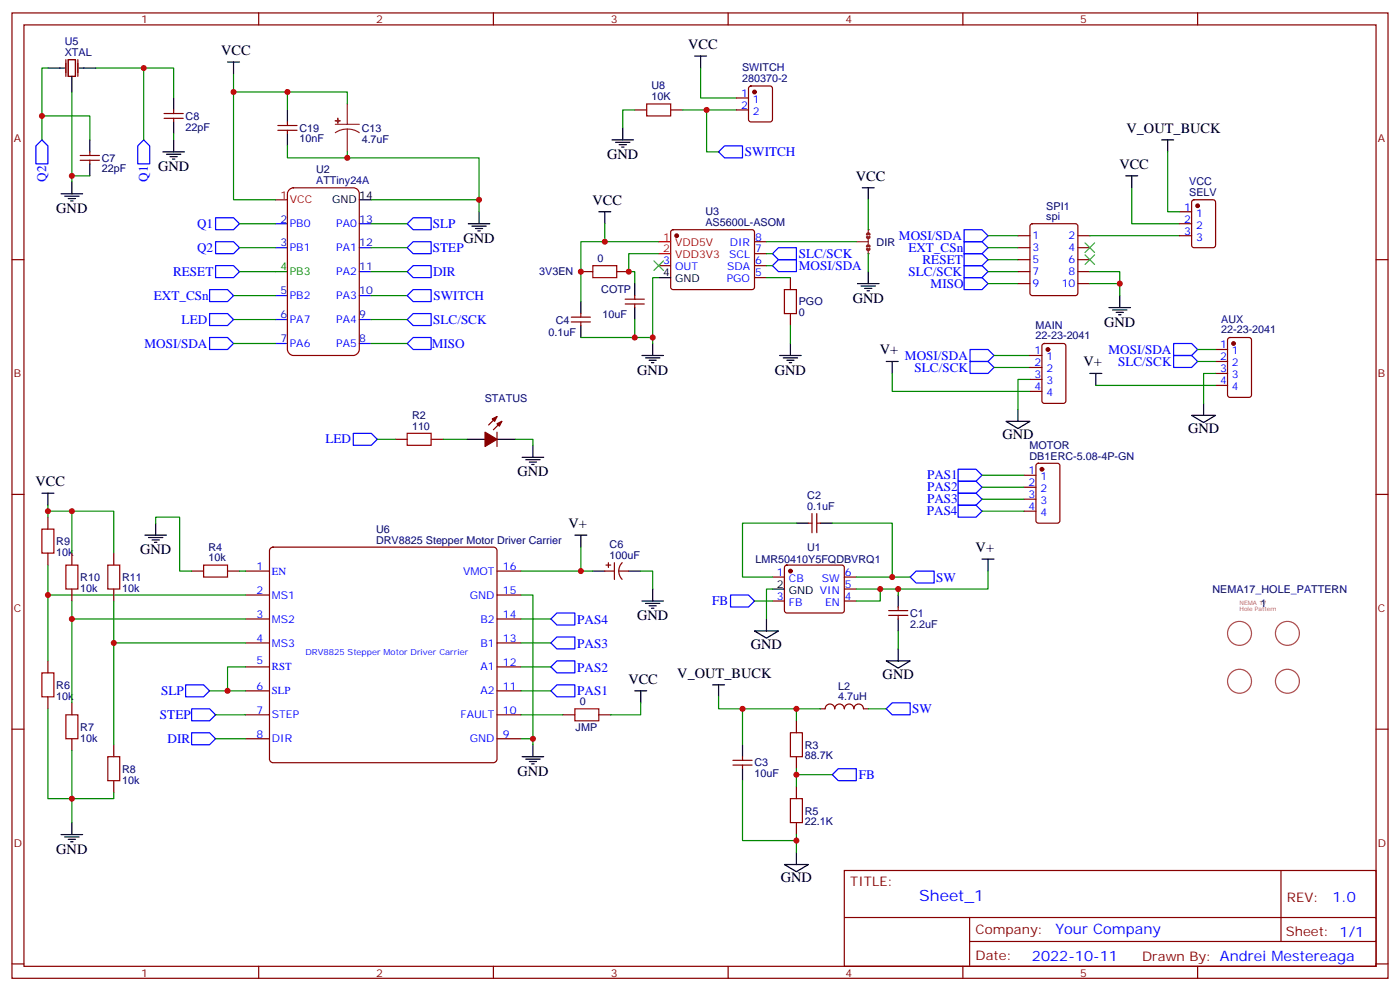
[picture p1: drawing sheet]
<svg xmlns="http://www.w3.org/2000/svg" width="412mm" height="292mm" viewBox="0 0 412 292" stroke-linecap="round" stroke-linejoin="round" font-family="sans-serif">
<g fill="none" stroke="#870000" stroke-width=".35">
<path d="M3.5 3.8h405.4v284.3h-405.4zM7.1 7.3h398.2v277.3h-398.2zM76.2 3.8v3.5M145.3 3.8v3.5M214.5 3.8v3.5M283.6 3.8v3.5M352.8 3.8v3.5M48.3 34.9h5.7M48.3 33.4h5.7M51.2 32.4v1M51.2 34.9v1M81.8 38.4h5.7"/>
<path d="M81.8 37h5.7M84.7 35.9v1.1M84.7 38.4v1M23.6 47.2h5.7M23.6 45.8h5.7M26.5 44.7v1.1M26.5 47.2v1.1M3.5 76.5h3.6M299.9 76.5h3.5M299.9 69.4h3.5M299.9 73h3.5M303.6 66.1l.5-.2h12.7l.6 .4 .1 20.1-.5 .6-12.9 .1-.7-.5v-20z"/>
<path d="M317.5 76.5h3.5M317.5 69.4h3.5M317.5 73h3.5M405.3 76.5h3.6M299.9 80h3.5M299.9 83.5h3.5M317.5 80h3.5M317.5 83.5h3.5M301.6 140h3.6M305.4 136.7l.5-.2h5.6l.7 .4v16.5l-.5 .6-5.8 .1-.7-.5v-16.4zM3.5 145.6h3.6M301.6 143.5h3.6"/>
<path d="M301.6 147h3.6M301.6 150.6h3.6M405.3 145.6h3.6M3.5 214.8h3.6M405.3 214.8h3.6M248.7 256.4h156.6v28.2h-156.6zM377.3 256.4v20.9M248.7 270.2h156.5M285.6 277.3h119.6M285.6 270.2v14.2M3.5 283.9h3.6M76.2 284.6v3.5"/>
<path d="M145.3 284.6v3.5M214.5 284.6v3.5M283.6 284.6v3.5M352.8 284.6v3.5M405.3 283.9h3.6"/>
</g>
<path d="M81.1 58.8h3.6M85.3 55.8l1.1-.5h17.7a1.76 1.76 0 0 1 1.7 1.8v45.8a1.89 1.89 0 0 1-1.7 1.8h-17.7a1.89 1.89 0 0 1-1.7-1.8v-45.8z" fill="none" stroke="#900" stroke-width=".35"/>
<path d="M81.1 65.9h3.6M81.1 73h3.6M105.8 65.9h3.6M105.8 73h3.6M81.1 87.1h3.6M81.1 94.1h3.6M105.8 87.1h3.6M105.8 94.1h3.6M105.8 80h3.6M81.1 101.2h3.6M105.8 101.2h3.6" fill="none" stroke="#00c" stroke-width=".35"/>
<path d="M81.1 80h3.6" fill="none" stroke="#060" stroke-width=".35"/>
<g fill="none" stroke="#000" stroke-width=".35">
<path d="M67 18.3h3.6M68.8 18.3v3.5M51.2 28.9v3.5M51.2 35.9v3.5M84.7 32.4v3.5M84.7 39.4v3.6M18 57.1h6.3M19 57.8h4.3M20.1 58.5h2.1M20.8 59.2h.7M21.2 53.6v3.5M26.5 41.2v3.5"/>
<path d="M26.5 48.3v3.5M48 44.7h6.3M49 45.4h4.3M50.1 46.1h2.1M50.8 46.8h.7M51.2 41.2v3.5M105.8 58.8h3.6M331.6 51.8h3.5M333.4 51.8v3.5M137.9 65.9h6.4M139 66.6h4.2M140.1 67.3h2.1"/>
<path d="M140.8 68h.7M141.1 62.4v3.5M326.7 90.6h6.3M327.7 91.3h4.3M328.8 92h2.1M329.5 92.7h.7M329.8 87.1v3.5M189.1 104.7h6.3M190.1 105.4h4.3M191.2 106.1h2.1M191.9 106.8h.7M192.3 101.2v3.5"/>
<path d="M296.3 124.1h7.1l-3.5 2.1zM299.9 120.6v3.5M289.3 164.7h3.5M291 164.7v3.5"/>
</g>
<g fill="none" stroke="#00f" stroke-width=".35">
<path d="M10.6 43l1.7-1.8 1.8 1.8v5.3h-3.5zM42.3 41.2l1.8 1.8v5.3h-3.5v-5.3zM63.5 78.2h5.3l1.8 1.8-1.8 1.8h-5.3zM63.5 64.1h5.3l1.8 1.8-1.8 1.8h-5.3zM63.5 71.2h5.3l1.8 1.8-1.8 1.7h-5.3zM119.9 73l1.8-1.8h5.3v3.5h-5.3zM119.9 65.9l1.8-1.8h5.3v3.6h-5.3zM284 67.7h5.3l1.7 1.7-1.7 1.8h-5.3zM284 78.2h5.3l1.7 1.8-1.7 1.8h-5.3zM284 74.7h5.3l1.7 1.8-1.7 1.7h-5.3zM284 71.2h5.3l1.7 1.8-1.7 1.7h-5.3zM61.7 99.4h5.3l1.8 1.8-1.8 1.7h-5.3z"/>
<path d="M119.9 94.1l1.8-1.7h5.3v3.5h-5.3zM119.9 80l1.8-1.8h5.3v3.6h-5.3zM284 81.8h5.3l1.7 1.7-1.7 1.8h-5.3zM119.9 101.2l1.8-1.8h5.3v3.5h-5.3zM282.2 138.2h5.3l1.8 1.8-1.8 1.7h-5.3zM282.2 141.7h5.3l1.8 1.8-1.8 1.8h-5.3zM282.2 145.3h5.3l1.8 1.7-1.8 1.8h-5.3zM282.2 148.8h5.3l1.8 1.8-1.8 1.7h-5.3z"/>
</g>
<g fill="none" stroke="#008700" stroke-width=".35">
<path d="M12.3 34.1h14.2v7.1M14.1 20h-1.8v21.2M28.2 20h14.1v21.2M42.3 20h8.9v8.9M51.2 39.4v1.8M68.8 21.8v37h12.3M68.8 27.1h15.9v5.3M84.7 27.1h17.6v3.5M84.7 43v3.5h17.6v-1.8M102.3 46.5h38.8v12.3M109.4 58.8h31.7v3.6M333.4 55.3v10.6h14.1"/>
<path d="M70.6 65.9h10.5M70.6 73h10.5M109.4 65.9h10.5M109.4 73h10.5M291 73h8.9M291 69.4h8.9M321 69.4h26.5M68.8 94.1h12.3M68.8 87.1h12.3M70.6 80h10.5M109.4 80h10.5M109.4 94.1h10.5"/>
<path d="M109.4 87.1h10.5M291 83.5h8.9M291 80h8.9M321 83.5h8.8v3.6M321 80h8.8v3.5M68.8 101.2h12.3M109.4 101.2h10.5M289.3 140h12.3M289.3 143.5h12.3M289.3 147h12.3M289.3 150.6h12.3"/>
</g>
<path d="M98.8 36.6h7M102.3 38l1.9 .3 1.6 .8M102.3 38l-1.8 .3-1.7 .8M102.3 30.6v6M102.3 38v6.7" fill="none" stroke="#8c2424" stroke-width=".35"/>
<g fill="#8c2424" stroke="#8c2424" stroke-width=".35">
<path d="M98.8 35.6h1.4z"/>
<path d="M99.5 34.9v1.4z"/>
</g>
<circle cx="306.9" cy="138.2" r=".53" fill="#870000" stroke="#870000" stroke-width=".35"/>
<g fill="none" stroke="#a64a4a" stroke-width=".35">
<circle cx="365.1" cy="186.6" r="3.5"/>
<circle cx="379.2" cy="186.6" r="3.5"/>
<circle cx="365.1" cy="200.7" r="3.5"/>
<circle cx="379.2" cy="200.7" r="3.5"/>
</g>
<path d="M79.6 161.6l.8-.5h64.9l.7 .3 .4 .8v61.4l-.2 .6-.9 .4h-64.9l-.6-.2-.4-.8v-61.4z" fill="#fff" stroke="#870000" stroke-width=".35"/>
<g fill="none" stroke="#870000" stroke-width=".35">
<path d="M351.2 59l.5-.2h5.7l.6 .5 .1 12.9-.5 .7-5.9 .1-.6-.5-.1-13zM194 78.2h3.6M197.8 67.9l.5-.2h23.2l.5 .2 .2 .5v16.5l-.7 .4-23.5-.1-.4-.6v-16.2zM222.2 78.2h3.6M222.2 74.7h3.6M222.2 71.2h3.6M347.5 62.4h3.5M347.5 65.9h3.5M347.5 69.4h3.5M168.3 94.8h5.6M168.3 93.4h5.6M171.1 92.4v1"/>
<path d="M171.1 94.8v1.1M171.1 80h3.5M181.7 80h3.5M222.2 81.8h3.6M116.4 129.4h3.5M127 129.4h3.5M146.4 122.7l-2.5 2.5M146.4 127.3v4.2M147.8 124.1l-2.5 2.5M238.1 154.1h1.1M239.2 151.3v5.6M240.6 151.3v5.6"/>
<path d="M240.6 154.1h1.1M56.4 168.2h3.6M67 168.2h3.6M72.3 168.2h7.1M72.3 175.3h7.1M146.4 168.2h7.1M146.4 175.3h7.1M178.2 168.2h2.8M178.5 166.4h1.4M179.2 165.7v1.4M181 165.7v5M182.4 168.2h2.8"/>
<path d="M183.3 165.7a3.5 3.5 0 0 0-.1 4.9M227.5 170h3.6M227.5 177h3.6M231.3 166.6l.5-.2h16.2l.5 .2 .2 .5v12.7l-.2 .5-.5 .3h-16.2l-.5-.3-.2-.5v-12.7zM248.7 170h3.5M248.7 177h3.5M248.7 173.5h3.5M261.8 179.8h5.6M264.6 178.8v1M72.3 182.3h7.1M72.3 189.4h7.1M72.3 196.4h7.1"/>
<path d="M146.4 182.3h7.1M146.4 189.4h7.1M146.4 196.4h7.1M261.8 181.3h5.6M264.6 181.3v1M72.3 203.5h7.1M72.3 210.5h7.1M72.3 217.6h7.1M146.4 203.5h7.1M146.4 210.5h7.1M146.4 217.6h7.1M234.6 212.3v3.5"/>
<path d="M241.7 208.8h1.4a1.41 1.41 0 0 1 1.4-1.4 1.41 1.41 0 0 1 1.4 1.4 1.41 1.41 0 0 1 1.4-1.4 1.41 1.41 0 0 1 1.4 1.4 1.41 1.41 0 0 1 1.4-1.4 1.41 1.41 0 0 1 1.4 1.4 1.41 1.41 0 0 1 1.4-1.4 1.41 1.41 0 0 1 1.5 1.4h1.4M215.9 223.9h5.6M215.9 225.4h5.6M218.7 222.9v1M218.7 225.4v1M234.6 222.9v3.5M234.6 231.7v3.5M234.6 242.3v3.5"/>
</g>
<path d="M104.1 127.6h5.3l1.7 1.8-1.7 1.8h-5.3zM215.2 175.3h5.3l1.7 1.7-1.7 1.8h-5.3zM268.1 170l1.8-1.8h5.3v3.5h-5.3zM162.3 182.3l1.7-1.7h5.3v3.5h-5.3zM162.3 189.4l1.7-1.8h5.3v3.5h-5.3zM162.3 196.4l1.7-1.7h5.3v3.5h-5.3zM54.7 201.7h5.3l1.7 1.8-1.7 1.7h-5.3zM56.4 208.8h5.3l1.8 1.7-1.8 1.8h-5.3zM56.4 215.8h5.3l1.8 1.8-1.8 1.8h-5.3zM162.3 203.5l1.7-1.8h5.3v3.5h-5.3zM261.1 208.8l1.7-1.8h5.3v3.5h-5.3zM245.2 228.2l1.7-1.8h5.3v3.5h-5.3z" fill="none" stroke="#00f" stroke-width=".35"/>
<g fill="none" stroke="#008700" stroke-width=".35">
<path d="M344 44.7v17.7h3.5M178.2 65.9v5.3h15.8M178.2 71.2h-7.1v17.6M291 76.5h8.9M171.1 99.4h21.2M194 81.8h-1.7v19.4M111.1 129.4h5.3M130.5 129.4h7.1M151.7 129.4h5.3v1.8M45.9 154.1v-1.8h7v15.9h3.5M234.6 154.1h-15.9v15.9h8.8M245.2 154.1h17.6v15.9h-10.6"/>
<path d="M14.1 166.4v8.9h58.2M21.2 177v5.3h51.1M70.6 168.2h1.7M153.5 175.3h3.5v42.3M171.1 161.1v7.1h-17.6M171.1 168.2h3.5M188.7 168.2h3.6v5.3M222.2 177h5.3M259.3 173.5v3.5h-7.1M262.8 170h5.3M264.6 173.5v1.8M291 168.2v5.3h-38.8"/>
<path d="M72.3 196.4h-5.3v7.1M153.5 182.3h8.8M153.5 189.4h8.8M153.5 196.4h8.8M264.6 185.8v5.3M61.7 203.5h10.6M63.5 210.5h8.8M63.5 217.6h8.8M153.5 217.6h3.5v1.8M153.5 203.5h8.8M211.7 205.2v3.6h22.9M218.7 208.8v10.6"/>
<path d="M241.7 208.8h-7.1v3.5M255.8 208.8h5.3M218.7 229.9v17.7h15.9M234.6 226.4v5.3M234.6 228.2h10.6M234.6 245.8v5.3"/>
</g>
<g fill="none" stroke="#000" stroke-width=".35">
<path d="M342.2 41.2h3.5M344 41.2v3.5M176.4 62.4h3.5M178.2 62.4v3.5M171.1 88.8v3.6M171.1 95.9v3.5M194 81.8h3.6M137.6 129.4h5.3M146.4 129.4h5.3M153.8 134.7h6.4M154.9 135.4h4.2M155.9 136.1h2.1"/>
<path d="M156.6 136.8h.7M157 131.2v3.5M42.7 157.6h6.3M43.7 158.3h4.3M44.8 159h2.1M45.5 159.7h.7M45.9 154.1v3.5M169.3 157.6h3.6M171.1 157.6v3.5M234.6 154.1h3.5M241.7 154.1h3.5M174.6 168.2h3.6"/>
<path d="M185.2 168.2h3.5M189.1 177h6.3M190.1 177.7h4.3M191.2 178.4h2.1M191.9 179.1h.7M192.3 173.5v3.5M227.5 173.5h3.6M264.6 175.3v3.5M261.1 194.7h7l-3.5 2.1zM264.6 182.3v3.5M264.6 191.1v3.6M157 219.4v3.5"/>
<path d="M187 203.5h3.5M188.7 203.5v3.5M209.9 201.7h3.5M211.7 201.7v3.5M218.7 219.4v3.5M153.8 222.9h6.4M154.9 223.6h4.2M155.9 224.3h2.1M156.6 225h.7M218.7 226.4v3.5M18 245.8h6.3M19 246.5h4.3"/>
<path d="M20.1 247.2h2.1M20.8 247.9h.7M21.2 242.3v3.5M231.1 254.6h7l-3.5 2.2zM234.6 251.1v3.5"/>
</g>
<path d="M174.6 78.2h7.1v3.6h-7.1zM119.9 127.6h7.1v3.6h-7.1zM60 166.4h7v3.6h-7zM232.8 215.8h3.6v7.1h-3.6zM232.8 235.2h3.6v7.1h-3.6z" fill="none" stroke="#a10000" stroke-width=".35"/>
<g fill="#870000" stroke="#870000" stroke-width=".35">
<path d="M142.9 127.3l3.5 2.1-3.5 2.1z"/>
<path d="M146.4 124.8l1.4-.7-.7 1.4z"/>
<path d="M145 123.4l1.4-.7-.7 1.4z"/>
<circle cx="199.3" cy="69.4" r=".53"/>
<circle cx="232.8" cy="168.2" r=".53"/>
<circle cx="352.8" cy="60.6" r=".53"/>
</g>
<path d="M194 71.2h3.6M194 74.7h3.6" fill="none" stroke="#f00" stroke-width=".35"/>
<path d="M319.6 71.5l2.8 2.9M319.6 75.1l2.8 2.8M322.4 71.5l-2.8 2.9M322.4 75.1l-2.8 2.8" fill="none" stroke="#3c3" stroke-width=".35"/>
<path d="M252.2 71.2h3.6M255.8 67.7v1M255.8 70.5v1.4M255.8 73.7v1" fill="none" stroke="#8c2424" stroke-width=".35"/>
<path d="M255.4 73.3l.4 .4 .3-.4M255.4 69.8l.4 .3 .3-.3M255.4 72.6l.4-.4 .3 .4M255.4 69.1l.4-.4 .3 .4" fill="none" stroke="#8c2424" stroke-width=".71"/>
<g fill="#8c2424">
<circle cx="255.8" cy="74.7" r=".18"/>
<circle cx="255.8" cy="67.7" r=".18"/>
</g>
<g fill="none" stroke="#008700" stroke-width=".35">
<path d="M21.2 27.1v24.7M187 32.4h-3.6v5.3M201.1 32.4h15.9M206.4 20v8.9h10.6M208.1 32.4v12.3h3.6M26.5 51.8h-5.3v1.8M255.8 58.8v8.9M194 74.7h-8.8v5.3h1.8v3.5M225.8 71.2h26.4M225.8 78.2h1.7M225.8 74.7h1.7M255.8 74.7v5.3"/>
<path d="M187 94.1v5.3M225.8 81.8h7M232.8 95.9v5.3M262.8 110v5.3h40.6M292.8 104.7h10.6M292.8 108.2h10.6M303.4 111.8h-3.5v8.8M322.8 113.5h35.3M352.8 102.9h5.3M352.8 106.5h5.3M358.1 110h-3.6v8.8M14.1 150.6h7.1v12.3"/>
<path d="M14.1 148.8v3.5M21.2 150.6h12.3v12.3M14.1 175.3v19.4M33.5 177v12.4h38.8M227.5 173.5h-1.7v8.8M21.2 182.3v24.7M33.5 189.4v30M14.1 208.8v26.4h19.4v-1.7M153.5 210.5h12.3M188.7 207v3.5h-8.8M21.2 221.1v21.2"/>
</g>
<g fill="none" stroke="#000" stroke-width=".35">
<path d="M204.6 16.5h3.5M206.4 16.5v3.5M14.1 20h4.9M21.2 22.5v4.6M23.3 20h4.9M183.4 37.7v3.5M180.3 41.2h6.3M181.3 41.9h4.3M182.4 42.6h2.1M183.1 43.3h.7M254 55.3h3.5M255.8 55.3v3.5"/>
<path d="M187 83.5v3.6M187 90.6v3.5M252.6 83.5h6.3M253.6 84.2h4.3M254.7 84.9h2.1M255.4 85.7h.7M255.8 80v3.5M229.7 104.7h6.3M230.7 105.4h4.2M231.8 106.1h2.1M232.5 106.8h.7M232.8 101.2v3.5"/>
<path d="M261.1 106.5h3.5M262.8 106.5v3.5M321 110h3.6M322.8 110v3.5M354.5 118.8v3.5M351 122.3h7.1l-3.6 2.2zM12.3 145.3h3.6M14.1 145.3v3.5M222.2 185.8h7.1l-3.5 2.2zM225.8 182.3v3.5"/>
</g>
<g fill="none" stroke="#870000" stroke-width=".35">
<path d="M19.4 17.6v4.9M20.1 17.6h2.1v4.9h-2.1zM22.9 17.6v4.9M187 32.4h3.5M197.6 32.4h3.5M217 32.4h3.5M217 28.9h3.5M220.7 25.5l.5-.2h5.6l.7 .5v9.4l-.4 .7h-5.9l-.7-.4v-9.5zM184.1 89.5h5.7M184.1 88.1h5.7M187 87.1v1M187 89.5v1.1"/>
<path d="M232.8 81.8v3.5M232.8 92.4v3.5M361.8 99.6l.5-.2h5.6l.7 .4 .1 16.5-.5 .7-5.9 .1-.6-.5-.1-16.5zM303.4 104.7h3.5M303.4 108.2h3.5M303.4 111.8h3.5M303.4 115.3h3.5M307.2 101.4l.4-.2h5.7l.6 .4 .1 16.5-.5 .7h-5.9l-.6-.4-.1-16.5zM358.1 102.9h3.5M358.1 106.5h3.5M358.1 110h3.5M358.1 113.5h3.5"/>
<path d="M14.1 152.3v3.6M14.1 162.9v3.5M21.2 162.9v3.5M21.2 173.5v3.5M33.5 162.9v3.5M33.5 173.5v3.5M14.1 194.7v3.5M14.1 205.2v3.6M21.2 207v3.5M21.2 217.6v3.5M33.5 219.4v3.5M165.8 210.5h3.5"/>
<path d="M176.4 210.5h3.5M33.5 229.9v3.6"/>
</g>
<path d="M190.5 30.6h7.1v3.5h-7.1zM231.1 85.3h3.5v7.1h-3.5zM12.3 155.9h3.6v7h-3.6zM19.4 166.4h3.5v7.1h-3.5zM31.7 166.4h3.6v7.1h-3.6zM12.3 198.2h3.6v7h-3.6zM19.4 210.5h3.5v7.1h-3.5zM169.3 208.8h7.1v3.5h-7.1zM31.7 222.9h3.6v7h-3.6z" fill="none" stroke="#a10000" stroke-width=".35"/>
<path d="M211.7 44.7l1.7-1.7h5.3v3.5h-5.3zM227.5 74.7l1.8-1.7h5.3v3.5h-5.3zM227.5 78.2l1.8-1.7h5.3v3.5h-5.3zM61.7 92.4h5.3l1.8 1.7-1.8 1.8h-5.3zM61.7 85.3h5.3l1.8 1.8-1.8 1.7h-5.3zM119.9 87.1l1.8-1.8h5.3v3.5h-5.3zM285.8 102.9h5.2l1.8 1.8-1.8 1.8h-5.2zM285.8 106.5h5.2l1.8 1.7-1.8 1.8h-5.2zM345.7 101.2h5.3l1.8 1.7-1.8 1.8h-5.3zM345.7 104.7h5.3l1.8 1.8-1.8 1.7h-5.3z" fill="none" stroke="#00f" stroke-width=".35"/>
<path d="M192.6 76.8l2.8 2.9M195.4 76.8l-2.8 2.9" fill="none" stroke="#3c3" stroke-width=".35"/>
<g fill="#870000" stroke="#870000" stroke-width=".35">
<circle cx="308.7" cy="102.9" r=".53"/>
<circle cx="222.2" cy="27.1" r=".53"/>
<circle cx="363.4" cy="101.2" r=".53"/>
</g>
<g fill="#c00">
<circle cx="329.8" cy="83.5" r=".88"/>
<circle cx="68.8" cy="27.1" r=".88"/>
<circle cx="84.7" cy="27.1" r=".88"/>
<circle cx="141.1" cy="58.8" r=".88"/>
<circle cx="102.3" cy="46.5" r=".88"/>
<circle cx="12.3" cy="34.1" r=".88"/>
<circle cx="42.3" cy="20" r=".88"/>
<circle cx="157" cy="217.6" r=".88"/>
<circle cx="171.1" cy="168.2" r=".88"/>
<circle cx="67" cy="203.5" r=".88"/>
<circle cx="264.6" cy="173.5" r=".88"/>
<circle cx="259.3" cy="173.5" r=".88"/>
<circle cx="262.8" cy="170" r=".88"/>
<circle cx="234.6" cy="228.2" r=".88"/>
<circle cx="234.6" cy="208.8" r=".88"/>
<circle cx="218.7" cy="208.8" r=".88"/>
<circle cx="234.6" cy="247.6" r=".88"/>
<circle cx="192.3" cy="99.4" r=".88"/>
<circle cx="178.2" cy="71.2" r=".88"/>
<circle cx="208.1" cy="32.4" r=".88"/>
<circle cx="21.2" cy="235.2" r=".88"/>
<circle cx="14.1" cy="175.3" r=".88"/>
<circle cx="14.1" cy="150.6" r=".88"/>
<circle cx="21.2" cy="182.3" r=".88"/>
<circle cx="33.5" cy="189.4" r=".88"/>
<circle cx="21.2" cy="150.6" r=".88"/>
<circle cx="171.1" cy="80" r=".88"/>
<circle cx="187" cy="99.4" r=".88"/>
<circle cx="185.2" cy="80" r=".88"/>
<circle cx="21.2" cy="51.8" r=".88"/>
</g>
<text font-size="4.6" fill="#00f" x="270.8" y="265.4">Sheet_1</text>
<g font-size="4.2">
<text x="65.1" y="16.2">VCC</text>
<text x="202.7" y="14.4">VCC</text>
<text x="331.8" y="39.1">V_OUT_BUCK</text>
<text x="178.9" y="46.8">GND</text>
<text x="46.6" y="50.4">GND</text>
<text x="252.1" y="53.2">VCC</text>
<text x="329.7" y="49.7">VCC</text>
<text x="16.6" y="62.7">GND</text>
<text x="174.5" y="60.3">VCC</text>
<text x="136.5" y="71.5">GND</text>
<text x="251.2" y="89.2">GND</text>
<text x="325.3" y="96.2">GND</text>
<text x="259.2" y="104.4">V+</text>
<text x="319.1" y="107.9">V+</text>
<text x="187.7" y="110.3">GND</text>
<text x="228.2" y="110.3">GND</text>
<text x="295.3" y="129.4">GND</text>
<text x="350" y="127.6">GND</text>
<text x="10.5" y="143.2">VCC</text>
<text x="152.4" y="140.3">GND</text>
<text x="167.5" y="155.5">V+</text>
<text x="41.3" y="163.3">GND</text>
<text x="287.4" y="162.6">V+</text>
<text x="187.7" y="182.7">GND</text>
<text x="221.2" y="191.1">GND</text>
<text x="185.1" y="201.4">VCC</text>
<text x="199.5" y="199.6">V_OUT_BUCK</text>
<text x="260" y="200">GND</text>
<text x="152.4" y="228.5">GND</text>
<text x="16.6" y="251.5">GND</text>
<text x="230" y="259.9">GND</text>
</g>
<g font-size="4.2" fill="#00f">
<text x="392.5" y="265.7">1.0</text>
<text x="310.9" y="275.2">Your Company</text>
<text x="304" y="283">2022-10-11</text>
</g>
<g font-size="3.9" fill="#00f">
<text x="219.4" y="45.9">SWITCH</text>
<text x="13.6" y="53.6" transform="rotate(-90 13.6 53.6)">Q2</text>
<text x="43.6" y="53.6" transform="rotate(-90 43.6 53.6)">Q1</text>
<text x="58.1" y="67.2">Q1</text>
<text x="127.5" y="67.2">SLP</text>
<text x="264.8" y="70.7">MOSI/SDA</text>
<text x="58.1" y="74.2">Q2</text>
<text x="127.5" y="74.3">STEP</text>
<text x="235.3" y="76">SLC/SCK</text>
<text x="267.6" y="74.4">EXT_CSn</text>
<text x="271.8" y="77.9">RESET</text>
<text x="51" y="81.3">RESET</text>
<text x="127.6" y="81.2">DIR</text>
<text x="235.3" y="79.5">MOSI/SDA</text>
<text x="267.6" y="81.3">SLC/SCK</text>
<text x="45.3" y="88.5">EXT_CSn</text>
<text x="127.7" y="88.3">SWITCH</text>
<text x="274.1" y="84.8">MISO</text>
<text x="53.5" y="95.3">LED</text>
<text x="127.6" y="95.3">SLC/SCK</text>
<text x="42.6" y="102.4">MOSI/SDA</text>
<text x="127.2" y="102.5">MISO</text>
<text x="266.6" y="106">MOSI/SDA</text>
<text x="326.5" y="104.2">MOSI/SDA</text>
<text x="329.4" y="107.7">SLC/SCK</text>
<text x="269.4" y="109.5">SLC/SCK</text>
<text x="95.8" y="130.6">LED</text>
<text x="273.1" y="141.1">PAS1</text>
<text x="273.1" y="144.6">PAS2</text>
<text x="273.1" y="148.1">PAS3</text>
<text x="273" y="151.7">PAS4</text>
<text x="275.8" y="171.3">SW</text>
<text x="209.8" y="178.3">FB</text>
<text x="170" y="183.7">PAS4</text>
<text x="170" y="190.7">PAS3</text>
<text x="170" y="197.8">PAS2</text>
<text x="47.5" y="204.7">SLP</text>
<text x="170" y="204.8">PAS1</text>
<text x="47.1" y="211.8">STEP</text>
<text x="268.7" y="210.1">SW</text>
<text x="49.4" y="218.9">DIR</text>
<text x="252.9" y="229.4">FB</text>
</g>
<g font-size="3.9" fill="#800">
<text x="250.5" y="261">TITLE:</text>
<text x="379.1" y="265.7">REV:</text>
<text x="287.4" y="275.2">Company:</text>
<text x="378.7" y="275.8">Sheet: 1/1</text>
<text x="287.4" y="282.9">Date:</text>
<text x="336.4" y="282.9">Drawn By: Andrei Mestereaga</text>
</g>
<g font-size="3.2" fill="#800">
<text x="41.6" y="6.8">1</text>
<text x="110.8" y="6.8">2</text>
<text x="179.9" y="6.8">3</text>
<text x="249.1" y="6.8">4</text>
<text x="318.2" y="6.8">5</text>
<text x="4.1" y="41.9">A</text>
<text x="405.9" y="41.9">A</text>
<text x="4.1" y="111.1">B</text>
<text x="405.9" y="111.1">B</text>
<text x="4.1" y="180.2">C</text>
<text x="405.9" y="180.2">C</text>
<text x="4.1" y="249.3">D</text>
<text x="405.9" y="249.3">D</text>
<text x="41.6" y="287.6">1</text>
<text x="110.8" y="287.6">2</text>
<text x="179.9" y="287.6">3</text>
<text x="249.1" y="287.6">4</text>
<text x="318.2" y="287.6">5</text>
</g>
<g font-size="3.2" fill="#000080">
<text x="19.1" y="16.5">XTAL</text>
<text x="19.1" y="13.3">U5</text>
<text x="218.6" y="20.9">SWITCH</text>
<text x="191.9" y="29.6">10K</text>
<text x="191.9" y="26.3">U8</text>
<text x="218.6" y="24.1">280370-2</text>
<text x="54.7" y="35.3">C8</text>
<text x="54.7" y="38.4">22pF</text>
<text x="88.2" y="42">10nF</text>
<text x="88.2" y="38.9">C19</text>
<text x="106.5" y="42">4.7uF</text>
<text x="106.5" y="38.9">C13</text>
<text x="30" y="47.6">C7</text>
<text x="30" y="50.8">22pF</text>
<text x="93.1" y="51.1">U2</text>
<text x="93.1" y="54.3">ATTiny24A</text>
<text x="350.3" y="57.8">SELV</text>
<text x="350.3" y="54.6">VCC</text>
<text x="207.8" y="63.4">U3</text>
<text x="308.2" y="64.8">spi</text>
<text x="308.2" y="61.8">SPI1</text>
<text x="207.8" y="66.6">AS5600L-ASOM</text>
<text x="176.1" y="77.2">0</text>
<text x="258.2" y="72.4">DIR</text>
<text x="158.8" y="81.1">3V3EN</text>
<text x="177.1" y="86.4">COTP</text>
<text x="235.3" y="89.9">PGO</text>
<text x="163.7" y="95.3">C4</text>
<text x="177.5" y="93.5">10uF</text>
<text x="235.3" y="93.2">0</text>
<text x="359.7" y="95">AUX</text>
<text x="161.6" y="98.8">0.1uF</text>
<text x="305" y="99.9">22-23-2041</text>
<text x="305" y="96.8">MAIN</text>
<text x="359.7" y="98.2">22-23-2041</text>
<text x="142.8" y="118.4">STATUS</text>
<text x="121.4" y="123.5">R2</text>
<text x="121.4" y="126.6">110</text>
<text x="303.3" y="135.4">DB1ERC-5.08-4P-GN</text>
<text x="303.3" y="132.2">MOTOR</text>
<text x="237.8" y="147">C2</text>
<text x="237.8" y="150.2">0.1uF</text>
<text x="16.6" y="160.5">R9</text>
<text x="110.8" y="160.1">DRV8825 Stepper Motor Driver Carrier</text>
<text x="110.8" y="156.9">U6</text>
<text x="179.6" y="161.5">C6</text>
<text x="16.6" y="163.7">10k</text>
<text x="61.4" y="165.4">10k</text>
<text x="61.4" y="162.3">R4</text>
<text x="179.6" y="164.7">100uF</text>
<text x="222.5" y="165.8">LMR50410Y5FQDBVRQ1</text>
<text x="237.7" y="162.3">U1</text>
<text x="23.6" y="171.1">R10</text>
<text x="36" y="171.1">R11</text>
<text x="23.6" y="174.3">10k</text>
<text x="36" y="174.3">10k</text>
<text x="357.1" y="174.6">NEMA17_HOLE_PATTERN</text>
<text x="371.3" y="178.7">1</text>
<text x="268.1" y="184.9">2.2uF</text>
<text x="268.1" y="181.7">C1</text>
<text x="16.6" y="202.9">R6</text>
<text x="246.9" y="203.2">L2</text>
<text x="16.6" y="206.1">10k</text>
<text x="170.8" y="207.7">0</text>
<text x="246.9" y="206.3">4.7uH</text>
<text x="23.6" y="215.2">R7</text>
<text x="169.6" y="215.2">JMP</text>
<text x="23.6" y="218.4">10k</text>
<text x="237.1" y="220.5">R3</text>
<text x="36" y="227.5">R8</text>
<text x="222.2" y="225.8">C3</text>
<text x="237.1" y="223.7">88.7K</text>
<text x="36" y="230.8">10k</text>
<text x="222.2" y="229">10uF</text>
<text x="237.1" y="239.9">R5</text>
<text x="237.1" y="243.1">22.1K</text>
</g>
<g font-size="3.2" fill="#00f">
<text x="218.3" y="28.5">1</text>
<text x="218.3" y="32">2</text>
<text x="221.8" y="30.3">1</text>
<text x="221.8" y="33.8">2</text>
<text x="348.8" y="62">1</text>
<text x="348.8" y="65.5">2</text>
<text x="352.3" y="63.8">1</text>
<text x="85.4" y="67">PB0</text>
<text x="99" y="67">PA0</text>
<text x="222.4" y="70.8">8</text>
<text x="304.1" y="70.5">1</text>
<text x="314.8" y="70.5">2</text>
<text x="348.8" y="69.1">3</text>
<text x="352.3" y="67.3">2</text>
<text x="352.3" y="70.8">3</text>
<text x="85.4" y="74">PB1</text>
<text x="99" y="74">PA1</text>
<text x="195.4" y="77.9">3</text>
<text x="214.8" y="76.1">SCL</text>
<text x="215" y="72.6">DIR</text>
<text x="222.4" y="77.9">6</text>
<text x="222.4" y="74.4">7</text>
<text x="304.1" y="74">3</text>
<text x="304.1" y="77.5">5</text>
<text x="314.8" y="74">4</text>
<text x="314.8" y="77.5">6</text>
<text x="99" y="81.1">PA2</text>
<text x="198.9" y="79.7">OUT</text>
<text x="214.1" y="83.2">PGO</text>
<text x="214.2" y="79.7">SDA</text>
<text x="222.4" y="81.4">5</text>
<text x="304.1" y="81.1">7</text>
<text x="314.8" y="81.1">8</text>
<text x="85.4" y="88.1">PB2</text>
<text x="99" y="88.1">PA3</text>
<text x="304.1" y="84.6">9</text>
<text x="312.8" y="84.6">10</text>
<text x="85.4" y="95.2">PA7</text>
<text x="99" y="95.2">PA4</text>
<text x="85.4" y="102.2">PA6</text>
<text x="99" y="102.2">PA5</text>
<text x="304.7" y="104.4">1</text>
<text x="304.7" y="107.9">2</text>
<text x="308.2" y="106.1">1</text>
<text x="359.4" y="102.6">1</text>
<text x="359.4" y="106.1">2</text>
<text x="362.9" y="104.4">1</text>
<text x="362.9" y="107.9">2</text>
<text x="304.7" y="111.4">3</text>
<text x="308.2" y="109.6">2</text>
<text x="308.2" y="113.2">3</text>
<text x="359.4" y="109.6">3</text>
<text x="359.4" y="113.2">4</text>
<text x="362.9" y="111.4">3</text>
<text x="304.7" y="114.9">4</text>
<text x="308.2" y="116.7">4</text>
<text x="362.9" y="114.9">4</text>
<text x="303" y="139.6">1</text>
<text x="303" y="143.2">2</text>
<text x="306.5" y="141.4">1</text>
<text x="303" y="146.7">3</text>
<text x="306.5" y="144.9">2</text>
<text x="306.5" y="148.4">3</text>
<text x="303" y="150.2">4</text>
<text x="306.5" y="152">4</text>
<text x="75.6" y="167.9">1</text>
<text x="148.2" y="167.9">16</text>
<text x="80.1" y="169.3">EN</text>
<text x="136.4" y="169.3">VMOT</text>
<text x="228.9" y="169.6">1</text>
<text x="232.4" y="171.4">CB</text>
<text x="242.1" y="171.4">SW</text>
<text x="248.9" y="173.1">5</text>
<text x="248.9" y="169.6">6</text>
<text x="75.6" y="174.9">2</text>
<text x="80.1" y="176.3">MS1</text>
<text x="138.4" y="176.3">GND</text>
<text x="148.2" y="174.9">15</text>
<text x="228.9" y="176.7">3</text>
<text x="232.4" y="178.4">FB</text>
<text x="243" y="178.4">EN</text>
<text x="248.9" y="176.7">4</text>
<text x="75.6" y="182">3</text>
<text x="80.1" y="183.4">MS2</text>
<text x="141.5" y="183.4">B2</text>
<text x="148.2" y="182">14</text>
<text x="75.6" y="189">4</text>
<text x="80.1" y="190.4">MS3</text>
<text x="141.5" y="190.4">B1</text>
<text x="148.2" y="189">13</text>
<text x="75.6" y="195.5">5</text>
<text x="80.1" y="197.5">RST</text>
<text x="141.5" y="197.5">A1</text>
<text x="148.2" y="196.1">12</text>
<text x="75.6" y="203.1">6</text>
<text x="148.2" y="203.1">11</text>
<text x="80.1" y="204.5">SLP</text>
<text x="141.5" y="204.5">A2</text>
<text x="75.6" y="210.2">7</text>
<text x="80.1" y="211.6">STEP</text>
<text x="135.7" y="211.6">FAULT</text>
<text x="148.2" y="210.2">10</text>
<text x="75.6" y="217.2">8</text>
<text x="80.1" y="218.7">DIR</text>
<text x="138.4" y="218.7">GND</text>
<text x="148.2" y="217.2">9</text>
</g>
<text font-size="3.2" fill="#900" x="82.6" y="58.5">1</text>
<text font-size="3.2" fill="#c00" x="85.4" y="59.9">VCC</text>
<g font-size="3.2">
<text x="97.8" y="59.9">GND</text>
<text x="105.8" y="58.5">14</text>
<text x="195.4" y="81.4">4</text>
<text x="198.9" y="83.2">GND</text>
<text x="228.9" y="173.1">2</text>
<text x="232.4" y="174.9">GND VIN</text>
</g>
<g font-size="3.2" fill="#00c">
<text x="82.6" y="65.5">2</text>
<text x="105.8" y="65.5">13</text>
<text x="82.6" y="72.6">3</text>
<text x="105.8" y="72.6">12</text>
<text x="105.8" y="79.7">11</text>
<text x="82.6" y="86.7">5</text>
<text x="105.8" y="86.7">10</text>
<text x="82.6" y="93.8">6</text>
<text x="105.8" y="93.8">9</text>
<text x="82.6" y="100.8">7</text>
<text x="105.8" y="100.8">8</text>
</g>
<g font-size="3.2" fill="#f00">
<text x="195.4" y="70.8">1</text>
<text x="195.4" y="74.4">2</text>
<text x="198.9" y="72.6">VDD5V</text>
<text x="198.9" y="76.1">VDD3V3</text>
</g>
<text font-size="3.2" fill="#060" x="82.6" y="79.7">4</text>
<text font-size="3.2" fill="#090" x="85.4" y="81.1">PB3</text>
<text font-size="2.5" fill="#00f" x="90" y="192.9">DRV8825 Stepper Motor Driver Carrier</text>
<g font-size="1.8" fill="#a54b4b">
<text x="365.1" y="178.1">NEMA 17</text>
<text x="365.1" y="179.9">Hole Pattern</text>
</g>
</svg>
